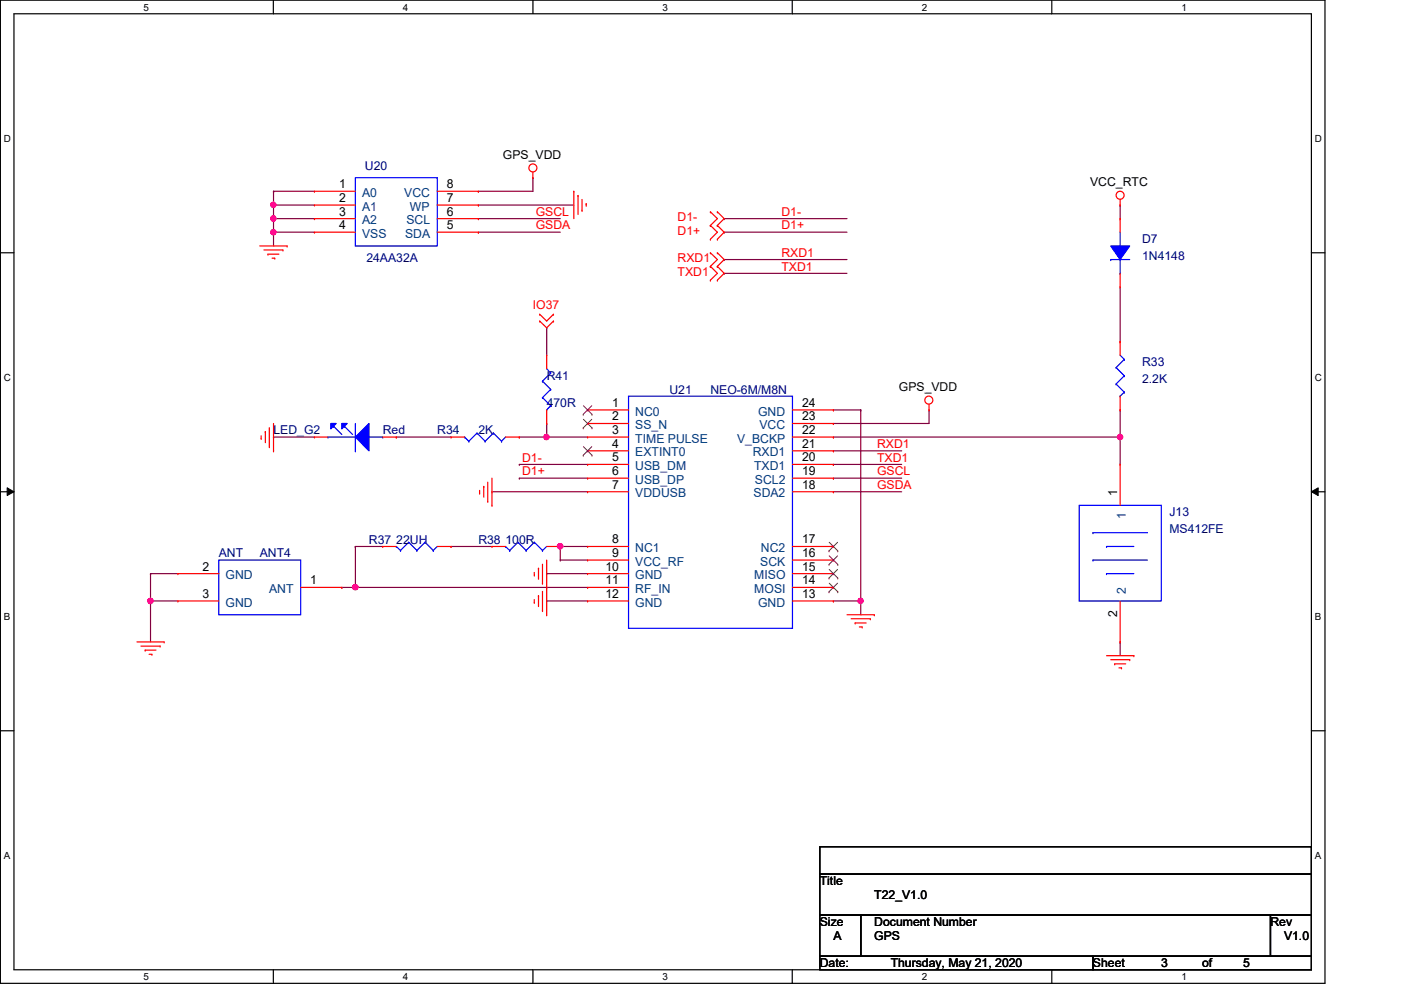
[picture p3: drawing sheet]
<svg xmlns="http://www.w3.org/2000/svg" width="297mm" height="210mm" viewBox="0 0 297 210" stroke-linecap="round" stroke-linejoin="round" font-family="sans-serif">
<path d="M.1 0h280.8v208.5h-280.8zM3 2.9h275v202.7h-275z" fill="none" stroke="#000" stroke-width=".25"/>
<g fill="#fff">
<path d="M30.4 .3h1.2v2.4h-1.2z"/>
<path d="M30.4 205.9h1.2v2.3h-1.2z"/>
</g>
<path d="M58 0v2.9M58 205.6v2.9" fill="none" stroke="#000" stroke-width=".25"/>
<g fill="#fff">
<path d="M85.4 .3h1.2v2.4h-1.2z"/>
<path d="M85.4 205.9h1.2v2.3h-1.2z"/>
</g>
<path d="M113 0v2.9M113 205.6v2.9" fill="none" stroke="#000" stroke-width=".25"/>
<g fill="#fff">
<path d="M140.5 .3h1.1v2.4h-1.1z"/>
<path d="M140.5 205.9h1.1v2.3h-1.1z"/>
</g>
<path d="M168 0v2.9M168 205.6v2.9" fill="none" stroke="#000" stroke-width=".25"/>
<g fill="#fff">
<path d="M195.4 .3h1.2v2.4h-1.2z"/>
<path d="M195.4 205.9h1.2v2.3h-1.2z"/>
</g>
<path d="M223 0v2.9M223 205.6v2.9" fill="none" stroke="#000" stroke-width=".25"/>
<g fill="#fff">
<path d="M250.5 .3h1.1v2.4h-1.1z"/>
<path d="M250.5 205.9h1.1v2.3h-1.1z"/>
<path d="M.8 28.2h1.5v2.4h-1.5z"/>
<path d="M278.8 28.2h1.4v2.4h-1.4z"/>
<path d="M.8 78.9h1.5v2.3h-1.5z"/>
<path d="M278.8 78.9h1.4v2.3h-1.4z"/>
</g>
<path d="M.1 53.6h2.9M278 53.6h2.9" fill="none" stroke="#000" stroke-width=".25"/>
<g fill="#fff">
<path d="M.8 129.6h1.4v2.3h-1.4z"/>
<path d="M278.8 129.6h1.3v2.3h-1.3z"/>
</g>
<path d="M.1 104.3h2.9M278 104.3h2.9" fill="none" stroke="#000" stroke-width=".25"/>
<path d="M1.5 103.4l1.5 .9-1.5 .8zM278 104.3l1.5-.9v1.7z" fill="#000"/>
<path d="M1.5 103.4l1.5 .9-1.5 .8zM278 104.3l1.5-.9v1.7z" fill="none" stroke="#000" stroke-width=".21"/>
<g fill="#fff">
<path d="M.8 180.3h1.4v2.3h-1.4z"/>
<path d="M278.8 180.3h1.3v2.3h-1.3z"/>
</g>
<path d="M.1 154.9h2.9M278 154.9h2.9" fill="none" stroke="#000" stroke-width=".25"/>
<path d="M58 40.6h.1M58 43.5h.1M58 40.6h8.7M58 40.6v2.9M58 43.5h8.7" fill="none" stroke="#7f003f" stroke-width=".25"/>
<circle cx="57.9" cy="43.4" r=".56" fill="#f0f"/>
<circle cx="57.9" cy="43.4" r=".56" fill="none" stroke="#f0f" stroke-width=".25"/>
<path d="M58 43.5h.1M58 46.4h.1M58 43.5v2.9M58 46.4h8.7" fill="none" stroke="#7f003f" stroke-width=".25"/>
<circle cx="57.9" cy="46.3" r=".56" fill="#f0f"/>
<circle cx="57.9" cy="46.3" r=".56" fill="none" stroke="#f0f" stroke-width=".25"/>
<path d="M58 46.4h.1M58 49.2h.1M58 46.4v2.8M58 49.2h8.7" fill="none" stroke="#7f003f" stroke-width=".25"/>
<circle cx="57.9" cy="49.2" r=".56" fill="#f0f"/>
<circle cx="57.9" cy="49.2" r=".56" fill="none" stroke="#f0f" stroke-width=".25"/>
<g fill="none" stroke="#7f003f" stroke-width=".25">
<path d="M113 37.7h.1M113 37.7v2.9h-11.6M58 49.2h.1M58 49.2v3M101.4 40.6h.1M101.4 43.5h.1M101.4 49.2h.1M101.4 46.4h.1M101.4 43.5h20.3M101.4 49.2h17.4M101.4 46.4h17.4M115.9 92.7h.1"/>
<path d="M115.9 92.7h8.7"/>
</g>
<circle cx="115.9" cy="92.7" r=".56" fill="#f0f"/>
<circle cx="115.9" cy="92.7" r=".56" fill="none" stroke="#f0f" stroke-width=".25"/>
<path d="M110.1 98.5h.1M110.1 98.5h14.5M104.3 104.3h.1M104.3 104.3h20.3M110.1 101.4h.1M110.1 101.4h14.5M182.5 127.4h.1M182.5 127.4v2.9" fill="none" stroke="#7f003f" stroke-width=".25"/>
<circle cx="182.4" cy="127.4" r=".56" fill="#f0f"/>
<circle cx="182.4" cy="127.4" r=".56" fill="none" stroke="#f0f" stroke-width=".25"/>
<g fill="none" stroke="#7f003f" stroke-width=".25">
<path d="M153.5 46.4h.1M153.5 49.2h.1M153.5 55h.1M153.5 58h.1M153.5 46.4h26.1M153.5 49.2h26.1M153.5 55h26.1M153.5 58h26.1M58 92.7h.1M58 92.7h8.7M84 92.7h.1M84 92.7h11.6"/>
<path d="M176.7 98.5h.1M176.7 95.6h.1M176.7 86.9h.1M176.7 89.8h.1M176.7 92.7h.1M176.7 98.5h14.5M176.7 95.6h14.5M176.7 86.9h5.8M176.7 92.7h60.8M197 86.9h.1M197 86.9v2.9h-20.3M75.3 115.9h.1"/>
<path d="M75.3 115.9h5.8M75.3 115.9v8.6M95.6 115.9h.1M95.6 115.9h8.7M118.8 115.9h.1M118.8 115.9h5.8M176.7 104.3h.1M176.7 101.4h.1M176.7 104.3h14.5M176.7 101.4h14.5M72.5 124.5h.1M72.5 124.5h52.1"/>
<path d="M75.3 124.5h.1M115.9 121.6h.1M115.9 127.4h.1M115.9 121.6h8.7M115.9 127.4h8.7"/>
</g>
<circle cx="75.3" cy="124.5" r=".56" fill="#f0f"/>
<circle cx="75.3" cy="124.5" r=".56" fill="none" stroke="#f0f" stroke-width=".25"/>
<path d="M118.8 118.7h.1M118.8 115.9h.1M118.8 118.7h5.8M118.8 115.9v2.8" fill="none" stroke="#7f003f" stroke-width=".25"/>
<circle cx="118.8" cy="115.8" r=".56" fill="#f0f"/>
<circle cx="118.8" cy="115.8" r=".56" fill="none" stroke="#f0f" stroke-width=".25"/>
<path d="M31.9 121.6h.1M31.9 127.4h.1M31.9 121.6h5.8M31.9 121.6v5.8M31.9 127.4h5.8" fill="none" stroke="#7f003f" stroke-width=".25"/>
<circle cx="31.9" cy="127.4" r=".56" fill="#f0f"/>
<circle cx="31.9" cy="127.4" r=".56" fill="none" stroke="#f0f" stroke-width=".25"/>
<path d="M115.9 69.5h.1M115.9 69.5v5.8M115.9 89.8h.1M115.9 89.8v2.9M237.5 92.7h.1M237.5 92.7v5.8M31.9 127.4h.1M31.9 127.4v8.7" fill="none" stroke="#7f003f" stroke-width=".25"/>
<circle cx="237.5" cy="92.7" r=".56" fill="#f0f"/>
<circle cx="237.5" cy="92.7" r=".56" fill="none" stroke="#f0f" stroke-width=".25"/>
<g fill="none" stroke="#7f003f" stroke-width=".25">
<path d="M237.5 43.5h.1M237.5 43.5v2.9M237.5 72.4h.1M237.5 60.8v11.6M110.1 92.7h.1M110.1 92.7h5.8M182.5 86.9h.1M182.5 86.9v40.5h-5.8M237.5 86.9h.1M237.5 86.9v5.8M176.7 127.4h.1M237.5 136.1h.1"/>
<path d="M237.5 136.1v2.9"/>
</g>
<g fill="none" stroke="#f00" stroke-width=".25">
<path d="M113 37.7h.1M113 36.5v1.2M55.1 52.2h5.8M56 53h4M56.8 53.9h.1M56.8 53.9h2.3M57.7 54.7h.5M58.2 54.7h.1M60 53h.1M60.9 52.2h.1M121.7 40.6h.1M121.7 40.6v5.8"/>
<path d="M122.6 41.4h.1M122.6 41.4v4.1M123.4 44.6h.1M123.4 42.3v2.3M124.3 43.2h.1M124.3 43.2v.5M150.6 44.9h.1M150.6 47.8h.1M150.6 50.7h.1M150.6 53.6h.1M150.6 56.5h.1M150.6 59.4h.1"/>
<path d="M150.6 44.9l1.5 1.5-1.5 1.4M150.6 47.8l1.5 1.4-1.5 1.5M150.6 53.6l1.5 1.4-1.5 1.5M150.6 56.5l1.5 1.5-1.5 1.4M152.1 47.8h.1M152.1 44.9h.1M152.1 50.7h.1M152.1 56.5h.1M152.1 53.6h.1M152.1 59.4h.1M152.1 44.9l1.4 1.5-1.4 1.4M152.1 47.8l1.4 1.4-1.4 1.5"/>
<path d="M152.1 53.6l1.4 1.4-1.4 1.5M152.1 56.5l1.4 1.5-1.4 1.4M237.5 43.5h.1M237.5 42.3v1.2M114.4 68.1h.1M114.4 66.6h.1M114.4 68.1l1.5 1.4 1.4-1.4M114.4 66.6l1.5 1.5 1.4-1.5M117.3 68.1h.1M117.3 66.6h.1M55.4 93h.1M55.4 92.4v.6"/>
<path d="M56.3 91.5h.1M56.3 91.5v2.4M57.1 94.7h.1M57.1 90.7v4M58 95.6h.1M58 89.8v5.8M197 86.9h.1M197 85.7v1.2M101.7 104.6h.1M101.7 104v.6M102.6 103.1h.1M102.6 103.1v2.3"/>
<path d="M103.4 106.3h.1M103.4 102.2v4.1M104.3 107.1h.1M104.3 101.4v5.7M115 119.6v4.1M115.9 118.7v11.6M29 136.1h5.8M29.9 137h4M30.8 137.8h.1M30.8 137.8h2.3M31.6 138.7h.6M32.2 138.7h.1"/>
<path d="M33.9 137h.1M34.8 136.1h.1M113.3 121.9h.1M113.3 127.7h.1M113.3 121.4v.5M113.3 127.1v.6M114.2 120.5h.1M114.2 126.3h.1M114.2 120.5v2.3M114.2 126.3v2.3M115 123.7h.1M115 129.5h.1"/>
<path d="M115 125.4v4.1M115.9 124.5h.1M115.9 130.3h.1M179.6 130.3h5.8M180.5 131.2h4M181.3 132.1h.1M181.3 132.1h2.3M182.2 132.9h.6M182.8 132.9h.1M184.5 131.2h.1M185.4 130.3h.1M234.6 139h5.8"/>
<path d="M235.5 139.9h4M239.5 139.9h.1M240.4 139h.1M236.3 140.8h.1M236.3 140.8h2.4M237.2 141.6h.6M237.8 141.6h.1"/>
<circle cx="113" cy="35.6" r=".85"/>
<circle cx="237.5" cy="41.4" r=".85"/>
<circle cx="196.9" cy="84.8" r=".85"/>
</g>
<path d="M173.8 179.5h104.2v5.8h-104.2zM173.8 185.3h104.2v8.7h-104.2zM173.8 194h8.7v8.7h-8.7zM182.5 194h86.9v8.7h-86.9zM269.4 194h8.6v8.7h-8.6zM173.8 202.7h57.9v2.9h-57.9zM231.7 202.7h46.3v2.9h-46.3z" fill="none" stroke="#000" stroke-width=".25"/>
<path d="M235.5 55h.1M235.5 55h4M237.5 52.2h.1M237.5 58h.1M237.5 49.2v3M237.5 55v3" fill="none" stroke="#00f" stroke-width=".25"/>
<path d="M235.5 52.2h4l-2 2.8z" fill-rule="evenodd" fill="#00f"/>
<g fill="none" stroke="#00f" stroke-width=".25">
<path d="M235.5 52.2h4l-2 2.8zM133.3 84h34.7v49.2h-34.7zM46.4 118.7h17.4v11.6h-17.4zM107.2 115.9h.1M107.2 115.9l.9 .8M108.1 116.7h.1M109.8 115h.1M109.8 115l1.7 1.7M109.8 115l-1.7 1.7M111.5 116.7h.1M113.3 115h.1M113.3 115l1.7 1.7"/>
<path d="M113.3 115l-1.8 1.7M115 116.7h.1M115.9 115.9l-.9 .8M228.8 107.1h17.4v20.3h-17.4zM231.7 112.9h.1M231.7 118.7h.1M231.7 112.9h11.6M231.7 118.7h11.6M234.6 115.9h.1M234.6 115.9h5.8M234.6 121.6h.1M234.6 121.6h5.8"/>
</g>
<g fill="none" stroke="#f00" stroke-width=".25">
<path d="M237.5 46.4h.1M237.5 46.4v2.8M237.5 58v2.8M237.5 60.8h.1M124.6 86.9h.1M124.6 89.8h.1M124.6 92.7h.1M124.6 95.6h.1M124.6 98.5h.1M124.6 86.9h8.7M124.6 89.8h8.7M124.6 92.7h8.7"/>
<path d="M124.6 95.6h8.7M124.6 98.5h8.7M168 86.9h8.7M168 89.8h8.7M168 92.7h8.7M168 95.6h8.7M168 98.5h8.7M176.7 98.5h.1M176.7 95.6h.1M176.7 92.7h.1M176.7 89.8h.1M176.7 86.9h.1"/>
<path d="M237.5 98.5h.1M237.5 98.5v8.6M104.3 115.9h.1M104.3 115.9h2.9M115.9 115.9h2.9M118.8 115.9h.1M124.6 101.4h.1M124.6 104.3h.1M124.6 115.9h.1M124.6 118.7h.1M124.6 115.9h8.7M124.6 101.4h8.7"/>
<path d="M124.6 104.3h8.7M124.6 118.7h8.7M168 115.9h8.7M168 101.4h8.7M168 104.3h8.7M168 118.7h8.7M176.7 118.7h.1M176.7 115.9h.1M176.7 104.3h.1M176.7 101.4h.1M37.7 121.6h.1M37.7 127.4h.1"/>
<path d="M37.7 121.6h8.7M37.7 127.4h8.7M63.8 124.5h8.7M72.5 124.5h.1M124.6 121.6h.1M124.6 124.5h.1M124.6 127.4h.1M124.6 124.5h8.7M124.6 121.6h8.7M124.6 127.4h8.7M168 124.5h8.7M168 121.6h8.7"/>
<path d="M168 127.4h8.7M176.7 127.4h.1M176.7 124.5h.1M176.7 121.6h.1M237.5 136.1h.1M237.5 127.4v8.7"/>
</g>
<g fill="none" stroke="#7f3f00" stroke-width=".21">
<path d="M123.7 87.8h.1M123.7 90.7h.1M123.7 96.5h.1M123.7 86l1.8 1.8M123.7 88.9l1.8 1.8M123.7 94.7l1.8 1.8M125.5 86l-1.8 1.8M125.5 88.9l-1.8 1.8M125.5 94.7l-1.8 1.8M125.5 87.8h.1M125.5 90.7h.1M125.5 96.5h.1"/>
<path d="M175.8 119.7h.1M175.8 116.8h.1M175.8 117.9l1.8 1.8M175.8 115l1.8 1.8M177.6 117.9l-1.8 1.8M177.6 115l-1.8 1.8M177.6 119.7h.1M177.6 116.8h.1M175.8 125.5h.1M175.8 122.6h.1M175.8 123.7l1.8 1.8M175.8 120.7l1.8 1.9"/>
<path d="M177.6 123.7l-1.8 1.8M177.6 120.7l-1.8 1.9M177.6 125.5h.1M177.6 122.6h.1"/>
</g>
<path d="M75.3 92.7l2.9-2.9v5.8z" fill="#00f"/>
<path d="M75.3 92.7l2.9-2.9v5.8z" fill="none" stroke="#00f" stroke-width=".25"/>
<path d="M72.5 89.8h1.1l-1.1 1.1z" fill="#00f"/>
<path d="M72.5 89.8h1.1l-1.1 1.1z" fill="none" stroke="#00f" stroke-width=".25"/>
<path d="M70.1 89.8h1.2l-1.2 1.1z" fill="#00f"/>
<g fill="none" stroke="#00f" stroke-width=".25">
<path d="M75.3 37.7h17.4v14.5h-17.4zM115.9 78.2l.9 .9M116.8 79.1h.1M116.8 79.1l-1.8 1.7M236.6 77.9h.1M236.6 77.9l1.8 1.8M237.5 75.3l.9 .9M238.4 76.2h.1M238.4 79.7h.1M238.4 76.2l-1.8 1.7M238.4 79.7l-1.8 1.7M69.6 92.7h.1"/>
<path d="M69.6 92.7h5.7M70.1 89.8h1.2l-1.2 1.1zM70.7 90.4h.1M70.7 90.4l1.8 1.7M73 90.4h.1M73 90.4l1.8 1.7M75.3 95.6h.1M75.3 89.8v5.8M78.2 92.7h2.9M81.1 92.7h.1M98.5 92.7h.1M98.5 92.7l.9 .9"/>
<path d="M99.4 93.6h.1M101.1 91.8h.1M101.1 91.8l1.8 1.8M101.1 91.8l-1.7 1.8M102.9 93.6h.1M104.6 91.8h.1M104.6 91.8l1.7 1.8M104.6 91.8l-1.7 1.8M106.3 93.6h.1M107.2 92.7l-.9 .9M115 80.8h.1M115 84.3h.1"/>
<path d="M115 80.8l1.8 1.7M115 84.3l1.8 1.7M115.9 86.9h.1M116.8 82.5h.1M116.8 86h.1M116.8 82.5l-1.8 1.8M116.8 86l-.9 .9M236.6 81.4h.1M236.6 81.4l1.8 1.7M237.5 84h.1M238.4 83.1h.1M238.4 83.1l-.9 .9"/>
<path d="M84 115.9h.1M84 115.9l.9 .8M84.9 116.7h.1M86.7 115h.1M86.7 115l1.7 1.7M86.7 115l-1.8 1.7M88.4 116.7h.1M90.1 115h.1M90.1 115l1.8 1.7M90.1 115l-1.7 1.7M91.9 116.7h.1M92.7 115.9l-.8 .8"/>
</g>
<g fill="none" stroke="#f00" stroke-width=".25">
<path d="M66.7 40.6h.1M66.7 43.5h.1M66.7 46.4h.1M66.7 49.2h.1M66.7 40.6h8.6M66.7 43.5h8.6M66.7 46.4h8.6M66.7 49.2h8.6M92.7 40.6h8.7M92.7 43.5h8.7M92.7 46.4h8.7M92.7 49.2h8.7"/>
<path d="M101.4 49.2h.1M101.4 46.4h.1M101.4 43.5h.1M101.4 40.6h.1M115.9 75.3h.1M115.9 75.3v2.9M237.5 72.4h.1M237.5 72.4v2.9M66.7 92.7h.1M66.7 92.7h2.9M81.1 92.7h2.9M84 92.7h.1"/>
<path d="M95.6 92.7h.1M95.6 92.7h2.9M107.2 92.7h2.9M110.1 92.7h.1M115.9 89.8h.1M115.9 86.9v2.9M237.5 86.9h.1M237.5 84v2.9M81.1 115.9h.1M81.1 115.9h2.9M92.7 115.9h2.9M95.6 115.9h.1"/>
</g>
<circle cx="57.9" cy="43.4" r=".56" fill="#f0f"/>
<circle cx="57.9" cy="43.4" r=".56" fill="none" stroke="#f0f" stroke-width=".25"/>
<circle cx="57.9" cy="46.3" r=".56" fill="#f0f"/>
<circle cx="57.9" cy="46.3" r=".56" fill="none" stroke="#f0f" stroke-width=".25"/>
<circle cx="57.9" cy="49.2" r=".56" fill="#f0f"/>
<circle cx="57.9" cy="49.2" r=".56" fill="none" stroke="#f0f" stroke-width=".25"/>
<circle cx="115.9" cy="92.7" r=".56" fill="#f0f"/>
<circle cx="115.9" cy="92.7" r=".56" fill="none" stroke="#f0f" stroke-width=".25"/>
<circle cx="182.4" cy="127.4" r=".56" fill="#f0f"/>
<circle cx="182.4" cy="127.4" r=".56" fill="none" stroke="#f0f" stroke-width=".25"/>
<circle cx="75.3" cy="124.5" r=".56" fill="#f0f"/>
<circle cx="75.3" cy="124.5" r=".56" fill="none" stroke="#f0f" stroke-width=".25"/>
<circle cx="118.8" cy="115.8" r=".56" fill="#f0f"/>
<circle cx="118.8" cy="115.8" r=".56" fill="none" stroke="#f0f" stroke-width=".25"/>
<circle cx="31.9" cy="127.4" r=".56" fill="#f0f"/>
<circle cx="31.9" cy="127.4" r=".56" fill="none" stroke="#f0f" stroke-width=".25"/>
<circle cx="237.5" cy="92.7" r=".56" fill="#f0f"/>
<circle cx="237.5" cy="92.7" r=".56" fill="none" stroke="#f0f" stroke-width=".25"/>
<g font-size="2.6" fill="#00007f">
<text x="77.4" y="35.9">U20</text>
<text x="242.1" y="51.6">D7</text>
<text x="77.7" y="55.6">24AA32A</text>
<text x="242.1" y="55">1N4148</text>
<text x="242.1" y="77.6">R33</text>
<text x="115.9" y="80.5">R41</text>
<text x="141.9" y="83.4">U21</text>
<text x="150.6" y="83.4">NEO-6M/M8N</text>
<text x="242.1" y="81.1">2.2K</text>
<text x="115.9" y="86.3">470R</text>
<text x="58" y="92.1">LED_G2</text>
<text x="81.1" y="92.1">Red</text>
<text x="92.7" y="92.1">R34</text>
<text x="101.4" y="92.1">2K</text>
<text x="247.9" y="109.5">J13</text>
<text x="247.9" y="112.9">MS412FE</text>
<text x="46.4" y="118.2">ANT</text>
<text x="55.1" y="118.2">ANT4</text>
<text x="78.2" y="115.3">R37 22UH</text>
<text x="101.4" y="115.3">R38 100R</text>
</g>
<g font-size="2.6">
<text x="106.6" y="33.6">GPS_VDD</text>
<text x="71.9" y="39.9">1</text>
<text x="94.7" y="39.9">8</text>
<text x="231.1" y="39.4">VCC_RTC</text>
<text x="71.9" y="42.8">2</text>
<text x="71.9" y="45.7">3</text>
<text x="94.7" y="45.7">6</text>
<text x="94.7" y="42.8">7</text>
<text x="71.9" y="48.6">4</text>
<text x="94.7" y="48.6">5</text>
<text x="190.6" y="82.8">GPS_VDD</text>
<text x="129.8" y="86.3">1</text>
<text x="129.8" y="89.2">2</text>
<text x="170" y="89.2">23</text>
<text x="170" y="86.3">24</text>
<text x="129.8" y="92">3</text>
<text x="129.8" y="95">4</text>
<text x="170" y="95">21</text>
<text x="170" y="92">22</text>
<text x="129.8" y="97.8">5</text>
<text x="129.8" y="100.8">6</text>
<text x="170" y="100.8">19</text>
<text x="170" y="97.8">20</text>
<text x="129.8" y="103.6">7</text>
<text x="170" y="103.6">18</text>
<text x="236.9" y="105.1" transform="rotate(-90 236.9 105.1)">1</text>
<text x="129.8" y="115.2">8</text>
<text x="129.8" y="118.1">9</text>
<text x="170" y="118.1">16</text>
<text x="170" y="115.2">17</text>
<text x="42.9" y="121">2</text>
<text x="65.8" y="123.9">1</text>
<text x="128.4" y="121">10</text>
<text x="128.4" y="123.9">11</text>
<text x="170" y="123.9">14</text>
<text x="170" y="121">15</text>
<text x="42.9" y="126.8">3</text>
<text x="128.4" y="126.8">12</text>
<text x="170" y="126.8">13</text>
<text x="236.9" y="130.9" transform="rotate(-90 236.9 130.9)">2</text>
<text x="173.8" y="187.7">Title</text>
<text x="185.4" y="190.6">T22_V1.0</text>
<text x="173.8" y="196.3">Size</text>
<text x="185.4" y="196.3">Document Number</text>
<text x="269.4" y="196.3">Rev</text>
<text x="176.7" y="199.3">A</text>
<text x="185.4" y="199.3">GPS</text>
<text x="272.2" y="199.3">V1.0</text>
<text x="173.8" y="205.1">Date:</text>
<text x="188.8" y="205.1">Thursday, May 21, 2020</text>
<text x="231.7" y="205.1">Sheet</text>
<text x="246.2" y="205.1">3</text>
<text x="254.9" y="205.1">of</text>
<text x="263.6" y="205.1">5</text>
</g>
<g font-size="2.6" fill="#003f7f">
<text x="76.8" y="41.7">A0</text>
<text x="85.7" y="41.7">VCC</text>
<text x="76.8" y="44.7">A1</text>
<text x="76.8" y="47.5">A2</text>
<text x="86.2" y="47.5">SCL</text>
<text x="86.9" y="44.7">WP</text>
<text x="76.8" y="50.4">VSS</text>
<text x="85.9" y="50.4">SDA</text>
<text x="134.7" y="88.1">NC0</text>
<text x="160.7" y="88.1">GND</text>
<text x="134.7" y="91">SS_N</text>
<text x="134.7" y="93.9">TIME PULSE</text>
<text x="156.3" y="93.9">V_BCKP</text>
<text x="161" y="91">VCC</text>
<text x="134.7" y="96.8">EXTINT0</text>
<text x="134.7" y="99.7">USB_DM</text>
<text x="159.6" y="96.8">RXD1</text>
<text x="159.9" y="99.7">TXD1</text>
<text x="134.7" y="102.6">USB_DP</text>
<text x="134.7" y="105.5">VDDUSB</text>
<text x="159.8" y="105.5">SDA2</text>
<text x="160.1" y="102.6">SCL2</text>
<text x="238.7" y="110" transform="rotate(-90 238.7 110)">1</text>
<text x="134.7" y="117.1">NC1</text>
<text x="134.7" y="119.9">VCC_RF</text>
<text x="161.2" y="119.9">SCK</text>
<text x="161.3" y="117.1">NC2</text>
<text x="47.8" y="122.8">GND</text>
<text x="57.1" y="125.7">ANT</text>
<text x="134.7" y="122.8">GND</text>
<text x="134.7" y="125.7">RF_IN</text>
<text x="159.9" y="125.7">MOSI</text>
<text x="159.9" y="122.8">MISO</text>
<text x="238.7" y="126" transform="rotate(-90 238.7 126)">2</text>
<text x="47.8" y="128.6">GND</text>
<text x="134.7" y="128.6">GND</text>
<text x="160.7" y="128.6">GND</text>
</g>
<g font-size="2.6" fill="#f00">
<text x="113.6" y="45.8">GSCL</text>
<text x="143.7" y="46.9">D1-</text>
<text x="165.7" y="45.8">D1-</text>
<text x="113.6" y="48.6">GSDA</text>
<text x="143.7" y="49.8">D1+</text>
<text x="165.7" y="48.6">D1+</text>
<text x="143.7" y="55.6">RXD1</text>
<text x="143.7" y="58.5">TXD1</text>
<text x="165.7" y="54.4">RXD1</text>
<text x="165.7" y="57.4">TXD1</text>
<text x="113" y="65.5">IO37</text>
<text x="186" y="95">RXD1</text>
<text x="110.7" y="97.9">D1-</text>
<text x="110.7" y="100.8">D1+</text>
<text x="186" y="100.8">GSCL</text>
<text x="186" y="97.9">TXD1</text>
<text x="186" y="103.7">GSDA</text>
</g>
<g font-size="2.1">
<text x="30.4" y="2.2">5</text>
<text x="85.4" y="2.2">4</text>
<text x="140.5" y="2.2">3</text>
<text x="195.4" y="2.2">2</text>
<text x="250.5" y="2.2">1</text>
<text x=".8" y="30.1">D</text>
<text x="278.8" y="30.1">D</text>
<text x=".8" y="80.8">C</text>
<text x="278.8" y="80.8">C</text>
<text x=".8" y="131.5">B</text>
<text x="278.8" y="131.5">B</text>
<text x=".8" y="182.2">A</text>
<text x="278.8" y="182.2">A</text>
<text x="30.4" y="207.8">5</text>
<text x="85.4" y="207.8">4</text>
<text x="140.5" y="207.8">3</text>
<text x="195.4" y="207.8">2</text>
<text x="250.5" y="207.8">1</text>
</g>
</svg>
